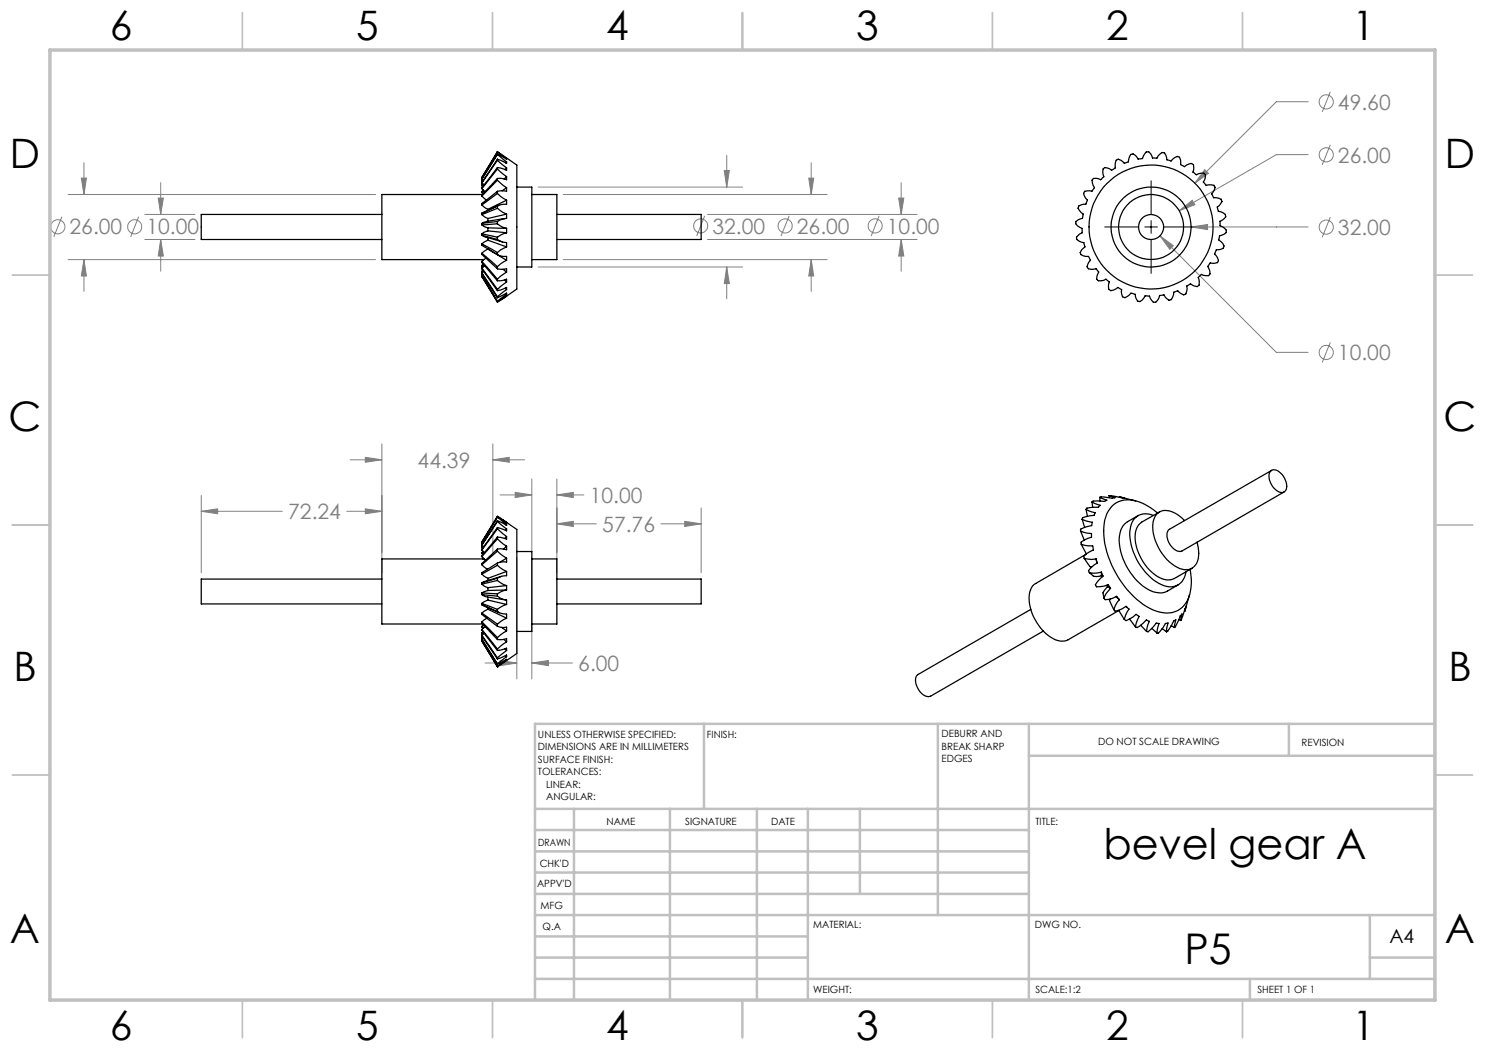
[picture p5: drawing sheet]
<svg xmlns="http://www.w3.org/2000/svg" width="297mm" height="210mm" viewBox="0 0 297 210" stroke-linecap="round" stroke-linejoin="round" font-family="sans-serif">
<g fill="none" stroke="#808080" stroke-width=".2">
<path d="M266.1 18.4l-1.7 4M13.6 38.9h61.5M16.3 35.6h1l-.5 3.3zM16.8 32.6v6.3M31.6 39.6h1.1l-.6 3.3zM32.1 36.5v6.4M107.6 37.4h40.9M112.6 38.9h52.8M144.9 34.1h1l-.6 3.3zM145.3 31.1v6.3M161.7 35.6h1l-.5 3.3zM162.2 32.6v6.3"/>
<path d="M179.7 39.6h1.1l-.6 3.3zM180.2 36.5v6.4M240.9 33.9l.8 .8-2.7 1.9zM261.6 20.3h-6.3l-16.3 16.3M261.6 30.9h-6.3l-19.5 11.2M266.1 29l-1.7 4M12.4 43.3l-1.6 4.1M13.6 51.9h61.5M16.8 51.9v6.4M16.8 51.9l.5 3.3h-1zM27.7 43.3l-1.6 4.1M29 42.9h10"/>
<path d="M29 47.9h10M32.1 47.9v6.3M32.1 47.9l.6 3.3h-1.1zM107.6 53.4h40.9M112.6 51.9h52.8M140.9 43.2l-1.6 4M141.5 42.9h41.9M141.5 47.9h41.9M145.3 53.4l.6 3.3h-1zM145.3 53.4v6.4M157.8 43.2l-1.6 4M162.2 51.9l.5 3.3h-1z"/>
<path d="M162.2 51.9v6.4M175.8 43.2l-1.6 4M180.2 47.9l.6 3.3h-1.1zM180.2 47.9v6.3M232 47.2l2.7 1.9-.7 .8zM232 47.2l23.3 23.3h6.3M235.8 42.1l2.6-2 .6 .8zM238.2 45.4l3.3-.5v1zM238.2 45.4h23.4M266.1 43.4l-1.7 4M266.1 68.5l-1.7 4M40.3 99.1v15.4"/>
<path d="M70 92h6.4M73.1 91.5l3.3 .5-3.3 .5zM76.4 88.8v25.7M98.6 92l3.2-.5v1zM98.6 88.8v21.7M98.6 92h6.3M100 99h6.4M103 98.5l3.4 .5-3.4 .5zM106.4 95.8v14.7M111.4 99l3.3-.5v1zM111.4 95.8v18.7M111.4 99h5.4"/>
<path d="M40.3 102.3h16.1M40.3 102.3l3.2-.5v1zM69.4 102.3h7M73.1 101.8l3.3 .5-3.3 .5zM103.4 111.6v24.2M106.4 111.6v24.2M111.4 104.8l3.3-.5v1zM111.4 104.8h7.9M132.2 104.8h8M136.9 104.3l3.3 .5-3.3 .5zM140.2 101.6v12.9M97 132.6h6.4"/>
<path d="M100 132.1l3.4 .5-3.4 .5zM106.4 132.6l3.3-.5v1zM106.4 132.6h8.1"/>
<circle cx="265.2" cy="20.4" r="1.42"/>
<circle cx="265.3" cy="31" r="1.41"/>
<circle cx="11.6" cy="45.4" r="1.41"/>
<circle cx="27" cy="45.4" r="1.41"/>
<circle cx="140.1" cy="45.2" r="1.4"/>
<circle cx="157" cy="45.2" r="1.4"/>
<circle cx="175" cy="45.2" r="1.41"/>
<circle cx="265.3" cy="45.4" r="1.41"/>
<circle cx="265.3" cy="70.5" r="1.41"/>
</g>
<path d="M230.2 36.2v6.7M220.9 45.4h6.8M229 45.4h2.5M230.2 44.1v2.6M230.2 47.9v6.8M232.8 45.4h6.7" fill="none" stroke="#000" stroke-width=".2"/>
<g fill="none" stroke="#c0c0c0" stroke-width=".35">
<path d="M48.5 2.5v7.5M98.5 2.5v7.5M148.5 2.5v7.5M198.5 2.5v7.5M248.5 2.5v7.5M2.5 55h7.5M287 55h7.5M2.5 105h7.5M287 105h7.5M2.5 155h7.5M287 155h7.5M48.5 200v7.5"/>
<path d="M98.5 200v7.5M148.5 200v7.5M198.5 200v7.5M248.5 200v7.5"/>
</g>
<g fill="none" stroke="#c0c0c0" stroke-width=".5">
<path d="M140.8 144.8v17M187.6 144.8v38.2M205.8 144.8v55.2M205.8 151.2h81.2M257.8 144.8v6.4M287 144.8h-180v55.2M107 161.8h180M107 178.8h98.8M107 174.5h98.8M107 170.3h98.8M107 166h98.8M114.8 161.8v38.2"/>
<path d="M134 161.8v38.2M151.4 161.8v38.2M161.6 161.8v38.2M172 161.8v17M107 195.8h180M107 191.5h54.6M107 187.3h54.6M107 183h180M250 195.8v4.2M274 191.5h13M274 183v12.8"/>
</g>
<path d="M10 10h277v190h-277z" fill="none" stroke="#c0c0c0" stroke-width=".7"/>
<path d="M179.7 39.6h1.1l-.6 3.3zM180.2 47.9l.6 3.3h-1.1zM161.7 35.6h1l-.5 3.3zM162.2 51.9l.5 3.3h-1zM144.9 34.1h1l-.6 3.3zM145.3 53.4l.6 3.3h-1zM16.3 35.6h1l-.5 3.3zM16.8 51.9l.5 3.3h-1zM31.6 39.6h1.1l-.6 3.3zM32.1 47.9l.6 3.3h-1.1zM240.9 33.9l-1.9 2.7 2.7-1.9zM238.2 45.4l3.3 .5v-1zM235.8 42.1l3.2-1.2-.6-.8zM232 47.2l2 2.7 .7-.8zM98.6 92l3.2-.5v1zM73.1 91.5l3.3 .5-3.3 .5zM106.4 132.6l3.3-.5v1zM100 132.1l3.4 .5-3.4 .5zM111.4 99l3.3-.5v1zM103 98.5l3.4 .5-3.4 .5zM136.9 104.3l3.3 .5-3.3 .5zM111.4 104.8l3.3-.5v1zM73.1 101.8l3.3 .5-3.3 .5zM40.3 102.3l3.2-.5v1z" fill="#808080"/>
<g fill="none" stroke="#000" stroke-width=".25">
<path d="M96.4 39.2l.9 .8M96.4 38.3l.2 .4M96.4 37.7l.6 .6h-.6M96.4 37l.2 .4M96.4 36.1l.1 .2M96.4 35.6h.1M96.4 35.5h.1M96.4 36.6l.4 .4M96.4 37l.3 .1M96.4 36.1l.2 .1M96.4 35.6v.1M96.4 35.5l.1 .1"/>
<path d="M96.4 35.8l.2 .2M96.4 35.5v.1M96.4 38.9h-20v13h20.4M96.5 35.9l-.1 .2M96.6 36.8l-.2 .2M96.6 38l-.2 .3M99.5 30.3l3.9 2.7v24.8l-3.1 2.1M99.5 38.7l1.1 .9 .7 .4M99.5 38.3v.4M99.5 36l1.8 1.5M99.5 35.7v.3M99.5 33.8l1.8 1.5"/>
<path d="M99.5 33.5v.3M99.5 33.5l1.8 .6v-.5M99.5 32.1l1.8 1.5M99.5 31.8v.3M99.5 31.8l1.8 .9v-.3M99.5 30.9l1.8 1.5M99.5 30.8v.1M99.5 30.8l1.8 1v-.1M99.5 30.4l1.8 1.3M99.5 30.3v.1M99.5 38.7l-3.1 2.3M99.5 38.3l-3.1 2.4v.3"/>
<path d="M99.5 36l-3.1 3.2M99.5 35.7l-3.1 3.3v.2M99.5 30.8l-3.1 5M99.5 31.8l-3.1 4.8M99.5 33.5l-3.1 4.1v.1M99.5 33.8l-3.1 3.9M99.5 32.1l-3.1 4.5M99.5 30.9l-3.1 4.9M99.5 30.4l-3.1 5.1M99.5 30.3l-3.1 5.2M101.3 37.5v.7l-1.8 .1M101.3 35.3v.6l-1.2-.2h-.6"/>
<path d="M101.3 37.5l-.9 .7M101.3 35.3l-.5 .5M101.3 33.6l-.3 .3M101.3 32.4l-.2 .2M101.3 31.7l-.1 .1M103.4 37.4h3v16h-3M106.4 38.9h5v13h-5M218.6 35.8l.1-.1a1.72 1.72 0 0 1 1.4 .2l.7-.6-.2-.5v-1l.4-.3 1 .3 .3 .3 .4-.3 .4-.2v-1l.3-.6 .3-.2 .5 .3 .7 .6 .8-.3 .2-1 .3-.5 .4-.1 .5 .3 .5 .7 .9-.1 .8-1.3h.4a1.83 1.83 0 0 1 .8 1.2h.9l.6-.8 .6-.3 .3 .1 .3 .5 .2 .9 .8 .2a1.87 1.87 0 0 1 1.4-.9l.3 .2 .2 .5v.9l.8 .4a1.74 1.74 0 0 1 1.5-.5l.3 .1 .1 .6-.2 .9 .7 .6a1.71 1.71 0 0 1 1.5-.3l.3 .3v.6l-.4 .8 .5 .7a1.84 1.84 0 0 1 1.6 .1l.2 .3-.1 .5-.6 .8 .4 .7a1.9 1.9 0 0 1 1.6 .5l.1 .3-.6 .9-.3 .2 .2 .9a1.8 1.8 0 0 1 1.4 .7v.4l-.3 .4-.8 .5v.8a1.76 1.76 0 0 1 1.3 1.1v.3l-.5 .4-.9 .3-.1 .8a1.81 1.81 0 0 1 1 1.3l-.1 .3-.5 .3h-.9l-.4 .9a2.02 2.02 0 0 1 .8 1.4l-.2 .3-.6 .2-.9-.1-.5 .7a1.71 1.71 0 0 1 .4 1.5l-.2 .3h-1l-.4-.2-.7 .6 .2 .5v1l-.3 .3a1.84 1.84 0 0 1-1.4-.5l-.8 .4 .1 .5-.3 1.1-.4 .2-1.2-.8-.8 .2-.2 1-.3 .5-.3 .1a1.88 1.88 0 0 1-1.1-1l-.9 .1-.1 .5-.7 .9h-.4l-.7-.9-.1-.4h-.9a1.61 1.61 0 0 1-1.1 1.1l-.4-.1-.3-.5-.2-.8-.8-.3a1.82 1.82 0 0 1-1.3 .9l-.4-.1-.2-1.1v-.4l-.7-.4a1.74 1.74 0 0 1-1.6 .6l-.2-.2-.1-.6 .2-.9-.7-.6-1 .4h-.5l-.3-.3a1.87 1.87 0 0 1 .3-1.5l-.5-.6-1 .1-.5-.1-.2-.3 .1-.7 .5-.7-.4-.8a1.85 1.85 0 0 1-1.6-.5l-.1-.3 .3-.5 .7-.6-.2-.9-1-.3-.5-.3v-.5l1.1-.8v-.5v-.4l-.9-.5-.3-.4v-.3l.5-.6 .8-.2 .1-.9-.4-.3-.6-.9 .2-.4 .5-.3 .9-.1 .3-.8-.6-.8-.2-.5 .2-.4 1.5-.1 .5-.7-.4-.9-.1-.6zM76.4 42.9h-36.1v5h36.1M96.4 45l1.2 .6M96.4 44.7v.3M96.4 55.3l3.1 5.2 1.8-1.3"/>
<path d="M96.4 46.8l3.1 .6M96.4 47.1l3.1 .8M96.4 46.8v.3M96.4 47.1l4.1 1.3M96.4 42.9l1.2 .8M96.4 42.6v.3M96.4 48.8l3.1 1.7M96.4 48.8v.3l3.1 1.8M96.4 41l1.2 .9M96.4 50.7l3.1 2.6M96.4 50.7v.2l3.1 2.9M96.4 52.3l3.1 3.5"/>
<path d="M96.4 52.3v.2l3.1 3.7M96.4 53.3l.5-.2-.5 .5M96.4 53.6l3.1 4.5M96.4 54.6l3.1 4.9M96.4 55.2l3.1 5.1M96.4 55.3h.1M96.4 53.6l3.1 4.3M96.4 54.6l3.1 4.8M96.4 55.2l3.1 5M96.4 55.1v.1M96.4 54.4l.1 .1M96.4 53.3l.2 .2"/>
<path d="M96.4 51.9l.2 .2M96.5 54.9l-.1 .2M96.6 54l-.2 .4M96.6 55l-.2 .1M96.6 55l-.2 .2M96.6 52.8l-.2 .5M96.7 54.2l-.3 .2M96.7 54.3l-.3 .3M97.2 51.6l-.8 .7M97.6 43.7v.6l-1.2 .4M97.6 46.2l-1.2 .6M97.6 48l-1.2 .8"/>
<path d="M97.6 45.6v.6M97.6 47.5v.5M97.6 41.9v.2M97.6 49.8l-1.2 .9M97.6 49.8h.1M97.6 45.6l3.7 .1M97.6 46.2l3.7 .4M97.6 48l3.7 1.4M97.6 49.8l3.7 2.3M99.5 44.8l-3.1 .2M99.5 44.8l.5 .4 1.3 .5M99.5 44.3l-3.1 .4"/>
<path d="M99.5 44.3v.5M99.5 59.4v.1M99.5 57.9v.2M99.5 56.2l1.1-.1 .7-.3v.6M99.5 55.8v.4M99.5 53.8l.5 .1 1.3-.1v.6M99.5 53.3v.5M99.5 50.9l.5 .3 1.3 .1v.8M99.5 50.5v.4M99.5 47.9l1.1 .5 .7 .1v.9M99.5 47.4v.5M99.5 41.7l1.1 .8 .7 .3"/>
<path d="M99.5 41.2v.5M99.5 41.7l-3.1 1.2M99.5 41.2l-3.1 1.4M99.6 41.1l-3.2 1.5M100.6 53.9l.7 .5M100.9 56l.4 .4M101 43.7l-3.6 .6M101.1 57.6l.2 .3M101.2 58.7l.1 .2M101.3 59.2h.1M101.3 59.2l-1.8 1.1M101.3 58.9l-1.8 1.3"/>
<path d="M101.3 58.9v-.3l-1.8 .9M101.3 57.9l-1.8 1.5M101.3 57.9v-.4l-1.8 .6M101.3 56.4l-1.8 1.5M101.3 54.4l-1.8 1.4M101.3 52.1l-1.2 .7-.6 .5M101.3 49.4l-1.2 .6-.6 .5M101.3 46.6l-1.2 .4-.6 .4M101.3 45.7v.9M101.3 42.8v.9l-1.2 .2-.6 .4M101.3 40v.8l-1.2 .1-.6 .3M101.3 42.8l-3.7 .9"/>
<path d="M101.3 40l-3.7 1.9M111.4 42.9h28.8v5h-28.8M99.5 60.2v.1M220 99.5l1.4 .5-.5 .3-2.3-.1-.2 .2M220 99.5v.7M221.8 99.1l1.2 .4-.5 .2-2.3-.3-.2 .1M221.8 99.1l3.1 .5-1-.2M221.8 99.1v.4M223.9 99.4l3.2 .8M254 94.3a1.41 1.41 0 0 1 2.2 .4 3.1 3.1 0 0 1 .9 3.4 1.41 1.41 0 0 1-2.1-.3 3.1 3.1 0 0 1-1-3.5zM254.3 94.1l-20.4 11.8a2.35 2.35 0 0 0 .1 3 2.22 2.22 0 0 0 2.4 1.3l20.4-11.8M76.4 115.8h-36.1v5h36.1"/>
<path d="M96.4 118.6l3.1 .2M96.4 118.9l3.1 .3M96.4 118.6v.3M96.4 118.9l.7 .4 4.1 .7M96.4 116.8l1.2 .7M96.4 116.5v.3M96.4 114.8l1.2 .9M96.4 113l1.1 .8M96.4 111.3l.7 .7M96.4 110.5l.2 .4M96.4 110.5l.4 .1M96.4 109.4l.1 .3"/>
<path d="M96.4 108.7v.1M96.4 108.4h.1M96.4 110l.5 .5M96.4 109.4l.2 .1M96.4 108.7l.1 .1M96.4 108.5l.2 .1M96.4 109l.3 .4M96.4 108.5v.2M96.5 109.2l-.1 .2M96.6 110.2l-.2 .3M96.7 111.6l-.2 .2M96.9 111.8h-20.5v13h20.1"/>
<path d="M97.6 118.1l-1.2 .5M97.6 117.5v.6M97.6 119.4v.6M97.6 115.7v.4M99.5 118.8v.4M99.5 119.2l1.1 .7 .7 .1v.9M99.5 116.1l1.1 .8 .7 .2M99.5 115.6v.5M99.5 113.1l1.1 .8 .7 .4M99.5 112.6v.5M99.5 110.2l1.8 1.4M99.5 109.8v.4"/>
<path d="M99.5 107.8l1.8 1.4M99.5 107.4v.4M99.5 105.8l1.8 1.5M99.5 105.5v.3M99.5 105.5l1.8 .7v-.4M99.5 104.3l1.8 1.5M99.5 104.1v.2M99.5 104.1l1.8 1v-.3M99.5 103.4l1.8 1.4M99.5 103.4h.1M99.5 103.4l1.8 1.1M99.5 116.1l-3.1 .7"/>
<path d="M99.5 115.6l-3.1 .9M99.5 113.1l-3.1 1.7M99.5 112.6l-3.1 1.9v.3M99.5 110.2l-3.1 2.8M99.5 109.8l-3.1 2.9v.3M99.5 107.8l-3.1 3.5M99.5 107.4l-3.1 3.7v.2M99.5 103.4l-3.1 5.1M99.5 104.1l-3.1 4.9M99.5 105.5l-3.1 4.5M99.5 105.8l-3.1 4.2M99.5 104.3l-3.1 4.7"/>
<path d="M100.3 115.3l-3.9 1.2M100.5 103.9l2.9 2v24.8l-3.9 2.6M101.3 118l-1.2 .4-.6 .4M101.3 117.1v.9M101.3 114.3v.8l-1.2 .2-.6 .3M101.3 111.6v.8h-.6l-1.2 .2M101.3 109.2v.8l-1.2-.3-.6 .1M101.3 107.3v.5l-1.8-.4M101.3 104.5h.1M101.3 104.5l-1.8-1.3-3.1 5.2M101.3 118l-3.7 .1M101.3 117.1l-3.7 .4"/>
<path d="M101.3 114.3l-3.7 1.4M101.3 111.6l-1.4 .9M101.3 109.2l-.6 .6M101.3 107.3l-.4 .4M101.3 105.8l-.2 .3M101.3 104.8l-.1 .2M103.4 110.3h3v16h-3M106.4 111.8h5v13h-5M111.4 115.8h28.8v5h-28.8M216.1 106.2l1.4 .4 .8 .1v.7l-1.4 .6-.7 .4 .1 .5M216.1 106.2l.8 1.8M216.3 108.9l1.4 .3h.8l.2 .8a3.8 3.8 0 0 0-2 1.4l.2 .3"/>
<path d="M216.3 108.9l.9 1.9M216.4 103.8l.6 .3 1.5 .3-.2 .7-2.2 .7v.4M216.4 103.8l.5 1.7M216.9 111.7l1.4 .2 .9-.1M216.9 111.7l1.1 1.6 .3 .1M217.1 110.9l-9.9 5.8a3.8 3.8 0 0 0-1.3 4.2 10 10 0 0 0 5.2 7.1l1 .2 1.3-.1 10.3-6M217.2 101.9l1.8 .6-.2 .6-2.3 .4-.1 .3M217.2 101.9l.3 1.3M217.9 114.5a1.8 1.8 0 0 0 2.4 .7M218.4 100.4l1.6 .7-.3 .4-2.3 .1-.2 .3M218.4 100.4l.1 1.1M219.2 111.8l.3 .8a3.8 3.8 0 0 0-1.8 1.6l.2 .3"/>
<path d="M219.2 111.8l.2 .9M220.3 114.4l.3 .8-1 1-.5 .7 .2 .4a4.2 4.2 0 0 0 2.4-.4l.4 .8M220.3 114.4l-1.6 .2-.8-.1M220.3 115.2l.1 .2M220.3 114.4v.8M220.8 119.6l.2 .3a3.7 3.7 0 0 0 2.3-.6l.6 .6M221.3 117.1l.2 .2M221.5 117.3l-.9 1.3 .2 1M221.5 117.3l.6 .4M222 119.8l-.1 .3 .8 1.8M222.1 117.7l-.9 1.1-.4 .8M223.2 119.3l.7 .6"/>
<path d="M223.9 119.9l-.5 .6-.7 1.4M227.6 103.1l-2.1 1.2a4.4 4.4 0 0 0-1.6 4.7 12.2 12.2 0 0 0 6.3 9.2l1 .3a2.9 2.9 0 0 0 2.3-.3l2.1-1.2M230.7 103.1a3.2 3.2 0 0 0-4.7 2.8 11.8 11.8 0 0 0 6.8 11.2 3.1 3.1 0 0 0 4.4-2.8M231.5 102.6a9.3 9.3 0 0 0-6.7-2.6 5.3 5.3 0 0 0-4 5.4 18.5 18.5 0 0 0 4.6 12.5 11.8 11.8 0 0 0 7.9 4.7 4.7 4.7 0 0 0 4.8-4.4l.2-2.3-.3-2M231.9 102.4l-3.5 2a3.9 3.9 0 0 0-1.3 4.2 9.9 9.9 0 0 0 5.3 7.1l.9 .3 .9-.1 .7-.2 3.5-2M236.9 104.1a5.2 5.2 0 0 0-4.3-2 2.89 2.89 0 0 0-2.1 3.3 9.6 9.6 0 0 0 5.9 8.4 2.56 2.56 0 0 0 3.3-2.6l-.1-1.7-.2-1.1M237.9 118.9l-.9 3.3M96.4 120.7l3.1 1.2M96.4 121l3.1 1.3M96.4 120.7v.3M96.4 122.6l3.1 2.2M96.4 122.6v.3l3.1 2.4"/>
<path d="M96.4 124.4l3.1 3.1M96.4 124.4v.2l3.1 3.3M96.4 125.9l3.1 3.9M96.4 125.9v.2l3.1 4M96.4 127.1l3.1 4.7M96.4 127.8l3.1 5.1M96.4 128.2h.1M96.4 127.1l3.1 4.5M96.4 127.8l3.1 5M96.4 128.2l3.1 5.1M96.4 121l3.5 1.5M96.4 127.7v.1"/>
<path d="M96.4 126.7l.1 .3M96.4 125.5l.2 .2M96.4 128v.2M96.5 128.1l-.1 .1M96.5 127.4l-.1 .3M96.6 126.4l-.2 .3M96.6 127.6l-.2 .1M96.7 127.6l-.3 .2M96.7 124.9l-.3 .4v.2M96.8 126.6l-.4 .1M96.8 126.7l-.4 .4M96.9 125.4l-.5 .1"/>
<path d="M97 125.3l-.6 .6M97.4 123.6l-1 .8M97.6 120l-1.2 .7M97.6 121.8l-1.2 .8M97.6 121.5v.3M97.6 120l3.7 .9M97.6 121.8l3.7 1.8M99.5 125.3l1.1 .2 .7-.1v.8M99.5 124.8v.5M99.5 122.3l.5 .3 1.3 .2v.8M99.5 121.9v.4M99.5 133.3h.1"/>
<path d="M99.5 132.8v.1M99.5 131.6v.2M99.5 130.1l1.8-.5v.5M99.5 129.8v.3M99.5 127.9h1.1l.7-.2v.7M99.5 127.5v.4M100.3 125.5l1 .7M100.8 127.9l.5 .5M101 129.7l.3 .4M101.1 131.1l.2 .2M101.2 131.9l.1 .1M101.3 123.6l-1.8 1.2"/>
<path d="M101.3 120.9l-1.2 .5-.6 .5M101.3 132l-1.8 1.3M101.3 132v-.1l-1.8 1M101.3 131.3l-1.8 1.5M101.3 131.3v-.3l-1.8 .8M101.3 130.1l-1.8 1.5M101.3 128.4l-1.8 1.4M101.3 126.2l-1.8 1.3M206.2 121.9l-22.6 13a1.97 1.97 0 0 0-.1 2.7 2.3 2.3 0 0 0 2.6 1.6l22.6-13M223.7 122.1l1.2 1.8M224.9 123.9l.2 .2a4.8 4.8 0 0 0 2.1-1.2l.6 .4-.7 2.1M225.2 121.3l.6 .5-.4 .6-.5 1.5"/>
<path d="M225.2 121.3a3.9 3.9 0 0 1-2.2 .9l-.3-.3M225.2 121.3l.2 .2M225.9 123.8l1.2 1.6M227.1 125.4l.3 .1a4.9 4.9 0 0 0 1.9-1.5l.6 .3-.3 .6-.3 1.4M228.1 125.1l1.2 1.2M229.3 126.3l.3 .1 1.6-1.8 .6 .1-.4 1.9M230.4 125.7l1 .9M232.4 125.7l.9 .7M233.3 126.4l.3-1.8-.5 .1-1.4 1.9h-.3M234.2 125.1l.7 .4M234.9 125.5l.3-1.5-.5 .2-1.2 2.1-.2 .1M235.8 123.9l.3 .2"/>
<path d="M236.1 124.1l.3-1.3-.4 .4-.6 1.4-.5 .9M236.9 122.2h.1M237 122.2l.3-1-1.2 2.9"/>
<circle cx="230.2" cy="45.4" r="12.4"/>
<circle cx="230.2" cy="45.4" r="6.5"/>
<circle cx="230.2" cy="45.4" r="2.51"/>
<circle cx="230.2" cy="45.4" r="8"/>
</g>
<g font-size="8.5">
<text x="220.7" y="171.8">bevel gear A</text>
<text x="236.9" y="192.7">P5</text>
</g>
<g font-size="8.1">
<text x="22" y="8">6</text>
<text x="71.2" y="8">5</text>
<text x="121.2" y="8">4</text>
<text x="171.3" y="8">3</text>
<text x="221.3" y="8">2</text>
<text x="270.5" y="8">1</text>
<text x="2" y="33.6">D</text>
<text x="289" y="33.6">D</text>
<text x="1.7" y="86.1">C</text>
<text x="288.7" y="86.1">C</text>
<text x="2.7" y="136.1">B</text>
<text x="289.7" y="136.1">B</text>
<text x="2" y="188.6">A</text>
<text x="289" y="188.6">A</text>
<text x="22" y="208">6</text>
<text x="71.2" y="208">5</text>
<text x="121.2" y="208">4</text>
<text x="171.3" y="208">3</text>
<text x="221.3" y="208">2</text>
<text x="270.5" y="208">1</text>
</g>
<g font-size="4.2" fill="#808080">
<text x="267.6" y="21.9">49.60</text>
<text x="267.6" y="32.5">26.00</text>
<text x="13.9" y="46.9">26.00</text>
<text x="29.3" y="46.9">10.00</text>
<text x="142.5" y="46.7">32.00</text>
<text x="159.4" y="46.7">26.00</text>
<text x="177.4" y="46.7">10.00</text>
<text x="267.6" y="47">32.00</text>
<text x="267.6" y="72">10.00</text>
<text x="83.5" y="93.5">44.39</text>
<text x="117.9" y="100.6">10.00</text>
<text x="57.6" y="103.9">72.24</text>
<text x="120.5" y="106.4">57.76</text>
<text x="115.7" y="134.2">6.00</text>
</g>
<text font-size="3.9" x="277.9" y="188.5">A4</text>
<g font-size="2">
<text x="107.6" y="147.6">UNLESS OTHERWISE SPECIFIED:</text>
<text x="141.4" y="147.6">FINISH:</text>
<text x="188.3" y="147.5">DEBURR AND</text>
<text x="188.3" y="150">BREAK SHARP</text>
<text x="219.6" y="149">DO NOT SCALE DRAWING</text>
<text x="260.3" y="149.2">REVISION</text>
<text x="107.6" y="150.1">DIMENSIONS ARE IN MILLIMETERS</text>
<text x="107.6" y="152.6">SURFACE FINISH:</text>
<text x="107.6" y="155.1">TOLERANCES:</text>
<text x="188.3" y="152.5">EDGES</text>
<text x="109.2" y="157.6">LINEAR:</text>
<text x="109.2" y="160.1">ANGULAR:</text>
<text x="121.3" y="165">NAME</text>
<text x="137" y="164.9">SIGNATURE</text>
<text x="154.2" y="164.9">DATE</text>
<text x="207.1" y="164.9">TITLE:</text>
<text x="107.6" y="169.1">DRAWN</text>
<text x="107.9" y="173.3">CHK'D</text>
<text x="107.4" y="177.4">APPV'D</text>
<text x="108.1" y="181.8">MFG</text>
<text x="108.5" y="186">Q.A</text>
<text x="162.6" y="185.5">MATERIAL:</text>
<text x="207" y="185.5">DWG NO.</text>
<text x="162.6" y="198.5">WEIGHT:</text>
<text x="207.1" y="198.6">SCALE:1:2</text>
<text x="251.5" y="198.6">SHEET 1 OF 1</text>
</g>
</svg>
